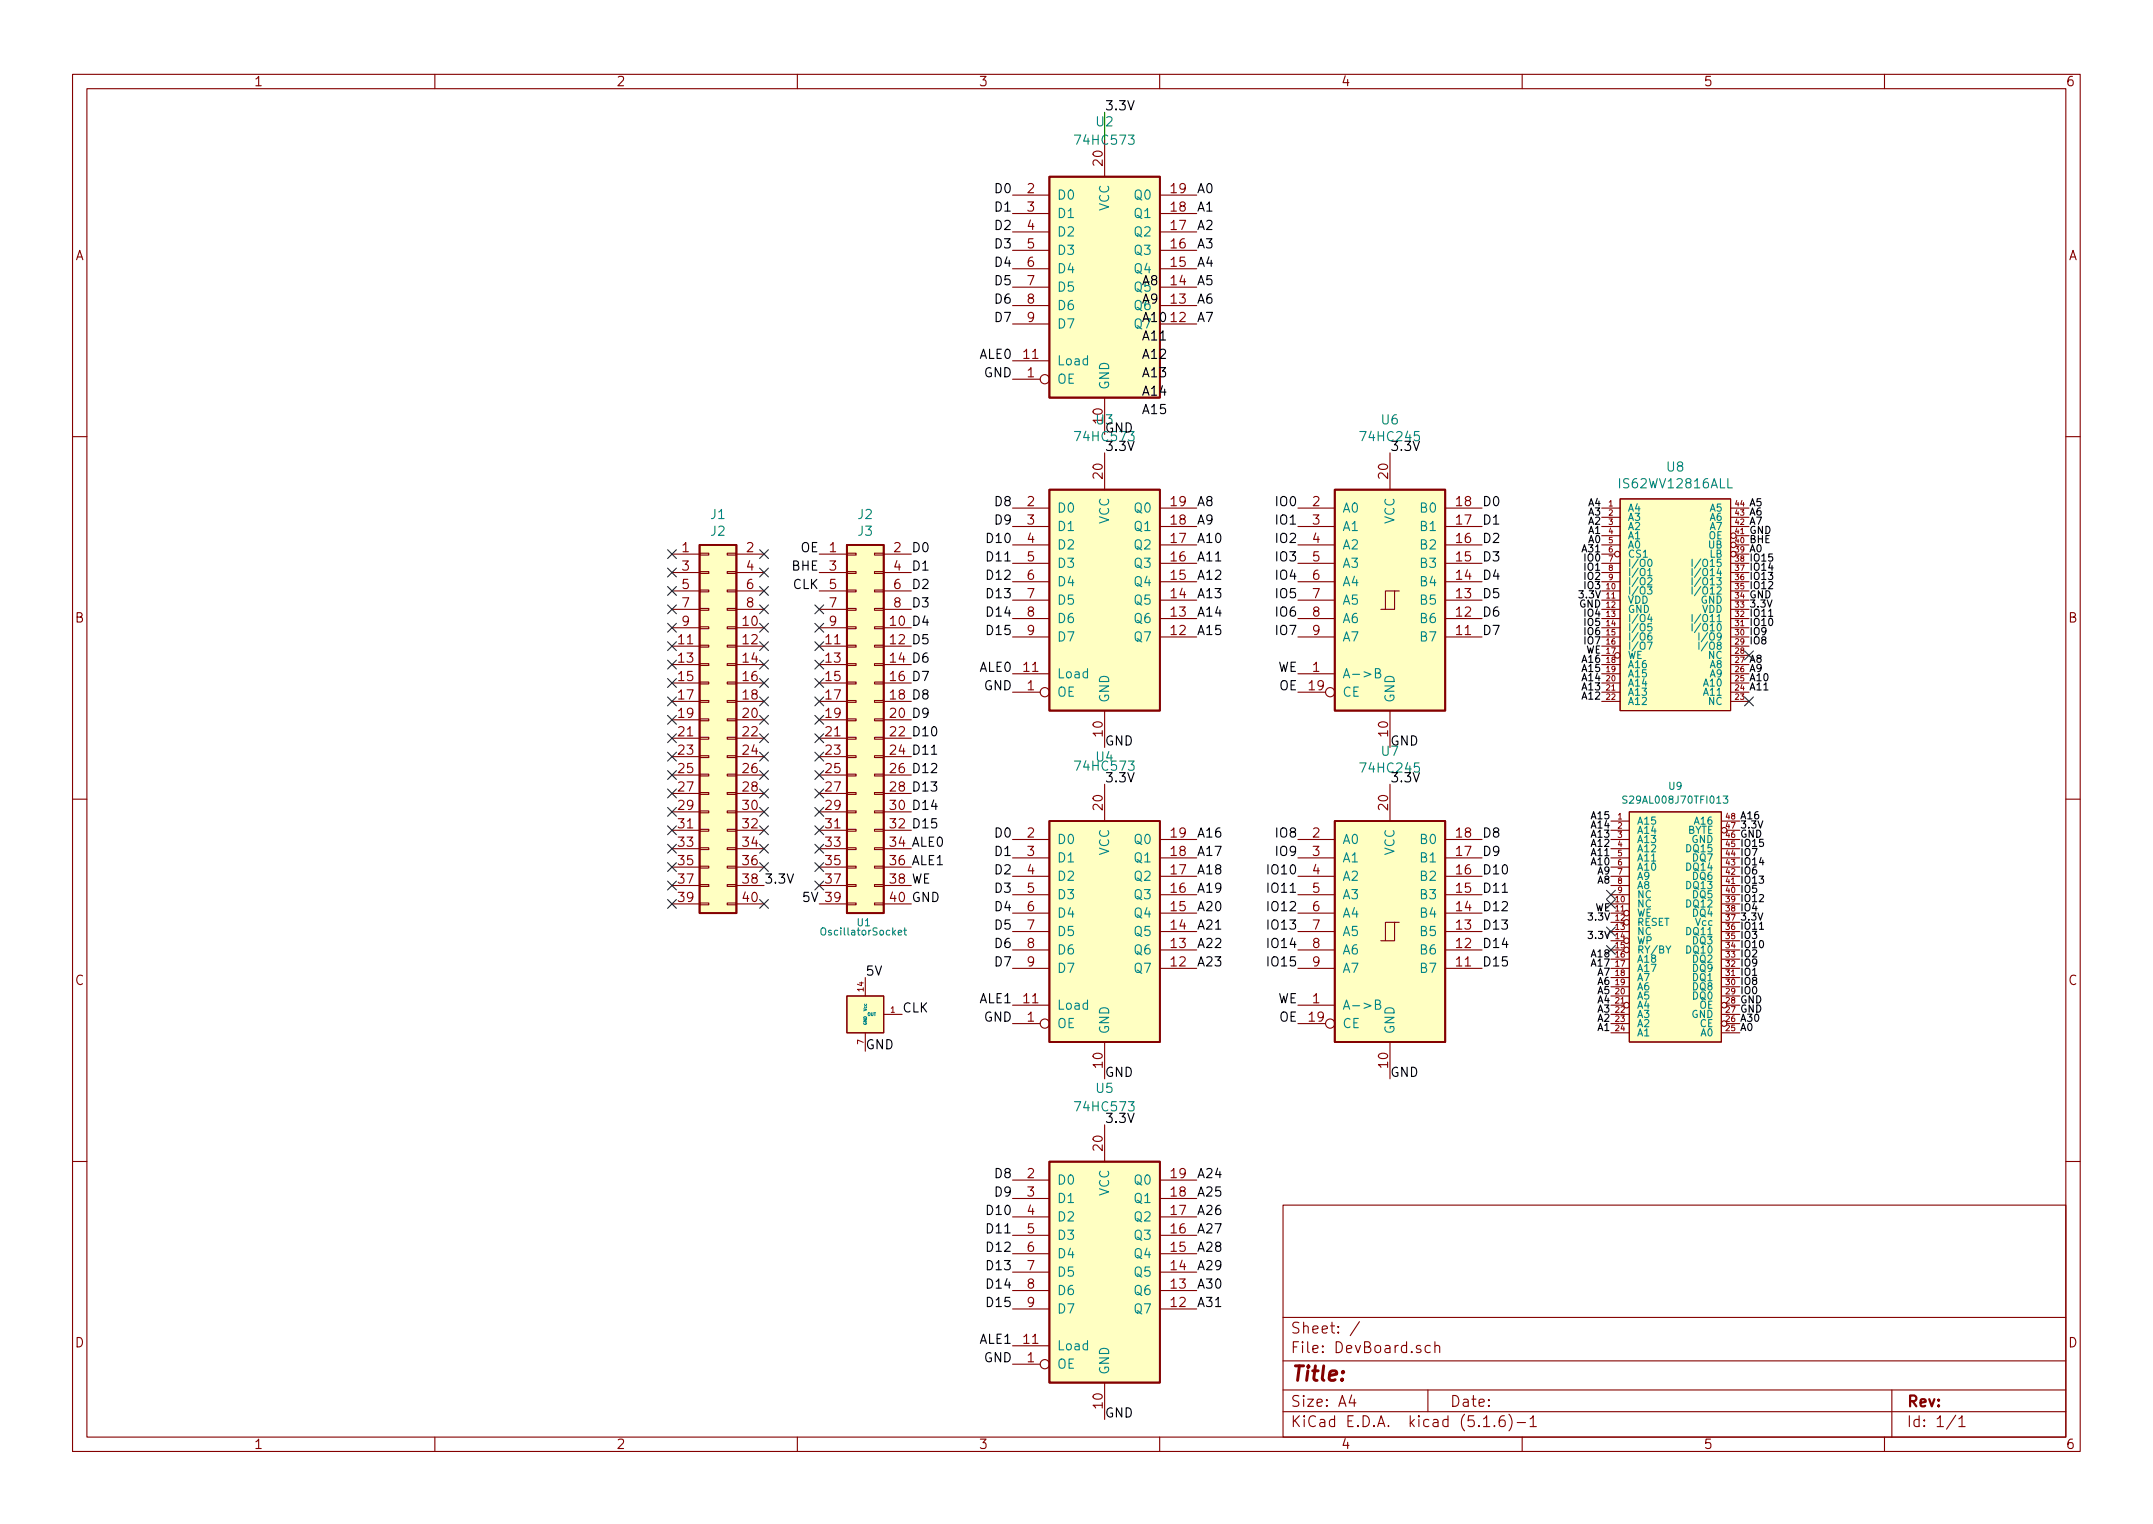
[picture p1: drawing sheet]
<svg xmlns="http://www.w3.org/2000/svg" width="297mm" height="210mm" viewBox="0 0 297 210" stroke-linecap="round" stroke-linejoin="round" font-family="sans-serif">
<g fill="none" stroke="#840000" stroke-width=".15">
<path d="M10 10.3h277v189.9h-277zM12 12.2h273v186.1h-273zM60 10.3v1.9M110 10.3v1.9M152.4 19.3v5.1M160 10.3v1.9M210 10.3v1.9M260 10.3v1.9M139.7 39.6h5.1M139.7 37.1h5.1M139.7 34.5h5.1M139.7 32h5.1"/>
<path d="M139.7 29.5h5.1M139.7 26.9h5.1M160 39.6h5.1M160 37.1h5.1M160 34.5h5.1M160 32h5.1M160 29.5h5.1M160 26.9h5.1M139.7 52.3h3.8M139.7 49.8h5.1M139.7 44.7h5.1M139.7 42.2h5.1"/>
<path d="M152.4 54.9v5M160 44.7h5.1M160 42.2h5.1M10 60.2h2M92.7 79h3.8M92.7 76.4h3.8M96.5 78.9h1.3v.2h-1.3zM96.5 76.3h1.3v.3h-1.3zM100.3 78.9h1.3v.2h-1.3zM100.3 76.3h1.3v.3h-1.3zM101.6 79h3.8M101.6 76.4h3.8"/>
<path d="M113 79h3.8M113 76.4h3.8M116.8 78.9h1.3v.2h-1.3zM116.8 76.3h1.3v.3h-1.3zM120.6 78.9h1.3v.2h-1.3zM120.6 76.3h1.3v.3h-1.3zM121.9 79h3.8M121.9 76.4h3.8M139.7 77.7h5.1M139.7 75.2h5.1M139.7 72.6h5.1M139.7 70.1h5.1"/>
<path d="M152.4 62.5v5.1M160 77.7h5.1M160 75.2h5.1M160 72.6h5.1M160 70.1h5.1M179.1 77.7h5M179.1 75.2h5M179.1 72.6h5M179.1 70.1h5M191.8 62.5v5.1M199.4 77.7h5.1M199.4 75.2h5.1"/>
<path d="M199.4 72.6h5.1M199.4 70.1h5.1M221 77.7h2.5M221 75.2h2.5M221 72.6h2.5M221 70.1h2.5M221 71.4h2.5M221 79h2.5M221 76.4h1.8M221 73.9h2.5M223.5 68.8h15.3v29.2h-15.3zM238.8 77.7h2.5"/>
<path d="M238.8 72.6h2.5M238.8 70.1h2.5M238.8 71.4h2.5M238.8 79h2.5M239.5 75.2h1.8M239.5 76.4h1.8M239.5 73.9h1.8M285 60.2h2M92.7 81.5h3.8M92.7 84.1h3.8M92.7 86.6h3.8M92.7 89.1h3.8"/>
<path d="M92.7 91.7h3.8M92.7 94.2h3.8M92.7 96.8h3.8M92.7 99.3h3.8M96.5 99.2h1.3v.2h-1.3zM96.5 96.6h1.3v.3h-1.3zM96.5 94.1h1.3v.3h-1.3zM96.5 91.6h1.3v.2h-1.3zM96.5 89h1.3v.3h-1.3zM96.5 86.5h1.3v.2h-1.3zM96.5 83.9h1.3v.3h-1.3zM96.5 81.4h1.3v.3h-1.3z"/>
<path d="M100.3 99.2h1.3v.2h-1.3zM100.3 96.6h1.3v.3h-1.3zM100.3 94.1h1.3v.3h-1.3zM100.3 91.6h1.3v.2h-1.3zM100.3 89h1.3v.3h-1.3zM100.3 86.5h1.3v.2h-1.3zM100.3 83.9h1.3v.3h-1.3zM100.3 81.4h1.3v.3h-1.3zM101.6 81.5h3.8M101.6 84.1h3.8M101.6 86.6h3.8M101.6 89.1h3.8"/>
<path d="M101.6 91.7h3.8M101.6 94.2h3.8M101.6 96.8h3.8M101.6 99.3h3.8M113 81.5h3.8M113 84.1h3.8M113 86.6h3.8M113 89.1h3.8M113 91.7h3.8M113 94.2h3.8M113 96.8h3.8M113 99.3h3.8"/>
<path d="M116.8 99.2h1.3v.2h-1.3zM116.8 96.6h1.3v.3h-1.3zM116.8 94.1h1.3v.3h-1.3zM116.8 91.6h1.3v.2h-1.3zM116.8 89h1.3v.3h-1.3zM116.8 86.5h1.3v.2h-1.3zM116.8 83.9h1.3v.3h-1.3zM116.8 81.4h1.3v.3h-1.3zM120.6 99.2h1.3v.2h-1.3zM120.6 96.6h1.3v.3h-1.3zM120.6 94.1h1.3v.3h-1.3zM120.6 91.6h1.3v.2h-1.3z"/>
<path d="M120.6 89h1.3v.3h-1.3zM120.6 86.5h1.3v.2h-1.3zM120.6 83.9h1.3v.3h-1.3zM120.6 81.4h1.3v.3h-1.3zM121.9 81.5h3.8M121.9 84.1h3.8M121.9 86.6h3.8M121.9 89.1h3.8M121.9 91.7h3.8M121.9 94.2h3.8M121.9 96.8h3.8M121.9 99.3h3.8"/>
<path d="M139.7 93h5.1M139.7 87.9h5.1M139.7 85.3h5.1M139.7 82.8h5.1M139.7 80.3h5.1M139.7 95.5h3.8M152.4 98v5.1M160 87.9h5.1M160 85.3h5.1M160 82.8h5.1M160 80.3h5.1M179.1 93h5"/>
<path d="M179.1 87.9h5M179.1 85.3h5M179.1 82.8h5M179.1 80.3h5M179.1 95.5h3.8M191.8 98v5.1M192.4 81.5h-1.3v2.6M193 81.5h-.6v2.6h-1.9M199.4 87.9h5.1M199.4 85.3h5.1M199.4 82.8h5.1M199.4 80.3h5.1"/>
<path d="M221 93h2.5M221 87.9h2.5M221 85.3h2.5M221 82.8h2.5M221 80.3h2.5M221 95.5h2.5M221 81.5h2.5M221 84.1h2.5M221 86.6h2.5M221 89.1h2.5M221 90.4h1.8M221 91.7h2.5"/>
<path d="M221 94.2h2.5M221 96.8h2.5M238.8 93h2.5M238.8 87.9h2.5M238.8 85.3h2.5M238.8 82.8h2.5M238.8 80.3h2.5M238.8 95.5h2.5M238.8 81.5h2.5M238.8 84.1h2.5M238.8 86.6h2.5M238.8 89.1h2.5"/>
<path d="M238.8 90.4h2.5M238.8 91.7h2.5M238.8 94.2h2.5M238.8 96.8h2.5M10 110.3h2M92.7 101.8h3.8M92.7 104.4h3.8M92.7 106.9h3.8M92.7 109.5h3.8M92.7 112h3.8M92.7 114.5h3.8M92.7 117.1h3.8"/>
<path d="M92.7 119.6h3.8M96.5 119.5h1.3v.3h-1.3zM96.5 117h1.3v.2h-1.3zM96.5 114.4h1.3v.3h-1.3zM96.5 111.9h1.3v.2h-1.3zM96.5 109.3h1.3v.3h-1.3zM96.5 106.8h1.3v.3h-1.3zM96.5 104.3h1.3v.2h-1.3zM96.5 101.7h1.3v.3h-1.3zM100.3 119.5h1.3v.3h-1.3zM100.3 117h1.3v.2h-1.3zM100.3 114.4h1.3v.3h-1.3z"/>
<path d="M100.3 111.9h1.3v.2h-1.3zM100.3 109.3h1.3v.3h-1.3zM100.3 106.8h1.3v.3h-1.3zM100.3 104.3h1.3v.2h-1.3zM100.3 101.7h1.3v.3h-1.3zM101.6 101.8h3.8M101.6 104.4h3.8M101.6 106.9h3.8M101.6 109.5h3.8M101.6 112h3.8M101.6 114.5h3.8M101.6 117.1h3.8"/>
<path d="M101.6 119.6h3.8M113 101.8h3.8M113 104.4h3.8M113 106.9h3.8M113 109.5h3.8M113 112h3.8M113 114.5h3.8M113 117.1h3.8M113 119.6h3.8M116.8 119.5h1.3v.3h-1.3zM116.8 117h1.3v.2h-1.3zM116.8 114.4h1.3v.3h-1.3z"/>
<path d="M116.8 111.9h1.3v.2h-1.3zM116.8 109.3h1.3v.3h-1.3zM116.8 106.8h1.3v.3h-1.3zM116.8 104.3h1.3v.2h-1.3zM116.8 101.7h1.3v.3h-1.3zM120.6 119.5h1.3v.3h-1.3zM120.6 117h1.3v.2h-1.3zM120.6 114.4h1.3v.3h-1.3zM120.6 111.9h1.3v.2h-1.3zM120.6 109.3h1.3v.3h-1.3zM120.6 106.8h1.3v.3h-1.3zM120.6 104.3h1.3v.2h-1.3z"/>
<path d="M120.6 101.7h1.3v.3h-1.3zM121.9 101.8h3.8M121.9 104.4h3.8M121.9 106.9h3.8M121.9 109.5h3.8M121.9 112h3.8M121.9 114.5h3.8M121.9 117.1h3.8M121.9 119.6h3.8M139.7 118.4h5.1M139.7 115.8h5.1M152.4 108.2v5.1"/>
<path d="M160 118.4h5.1M160 115.8h5.1M179.1 118.4h5M179.1 115.8h5M191.8 108.2v5.1M199.4 118.4h5.1M199.4 115.8h5.1M222.2 118.4h2.6M222.2 115.8h2.6M222.2 114.5h2.6M222.2 117.1h2.6M222.2 119.6h2.6"/>
<path d="M222.2 113.3h2.6M224.8 112h12.7v31.8h-12.7zM237.5 118.4h2.5M237.5 115.8h2.5M237.5 117.1h2.5M237.5 119.6h2.5M237.5 113.3h2.5M238.3 114.5h1.7M285 110.3h2M92.7 122.2h3.8M92.7 124.7h3.8M96.5 124.6h1.3v.2h-1.3z"/>
<path d="M96.5 122h1.3v.3h-1.3zM100.3 124.6h1.3v.2h-1.3zM100.3 122h1.3v.3h-1.3zM101.6 122.2h3.8M101.6 124.7h3.8M113 122.2h3.8M113 124.7h3.8M116.8 137.4h5.1v5.1h-5.1zM116.8 124.6h1.3v.2h-1.3zM116.8 122h1.3v.3h-1.3zM119.4 134.9v2.5M120.6 124.6h1.3v.2h-1.3z"/>
<path d="M120.6 122h1.3v.3h-1.3zM121.9 139.9h2.6M121.9 122.2h3.8M121.9 124.7h3.8M139.7 138.7h5.1M139.7 133.6h5.1M139.7 131.1h5.1M139.7 128.5h5.1M139.7 126h5.1M139.7 123.4h5.1M139.7 120.9h5.1M160 133.6h5.1"/>
<path d="M160 131.1h5.1M160 128.5h5.1M160 126h5.1M160 123.4h5.1M160 120.9h5.1M179.1 138.7h5M179.1 133.6h5M179.1 131.1h5M179.1 128.5h5M179.1 126h5M179.1 123.4h5M179.1 120.9h5"/>
<path d="M192.4 127.2h-1.3v2.6M193 127.2h-.6v2.6h-1.9M199.4 133.6h5.1M199.4 131.1h5.1M199.4 128.5h5.1M199.4 126h5.1M199.4 123.4h5.1M199.4 120.9h5.1M222.2 138.7h1.8M222.2 133.6h2.6M222.2 131.1h1.8M222.2 128.5h2.6"/>
<path d="M222.2 126h1.8M222.2 123.4h2.6M222.2 120.9h2.6M222.2 139.9h2.6M222.2 122.2h2.6M222.2 124.7h2.6M222.2 127.2h1.8M222.2 129.8h1.8M222.2 132.3h2.6M222.2 134.9h2.6M222.2 136.1h2.6M222.2 137.4h2.6"/>
<path d="M237.5 133.6h2.5M237.5 131.1h2.5M237.5 128.5h2.5M237.5 126h2.5M237.5 123.4h2.5M237.5 120.9h2.5M237.5 139.9h2.5M237.5 122.2h2.5M237.5 124.7h2.5M237.5 127.2h2.5M237.5 129.8h2.5M237.5 132.3h2.5"/>
<path d="M237.5 134.9h2.5M237.5 136.1h2.5M237.5 137.4h2.5M238.3 138.7h1.7M119.4 142.5v2.5M139.7 141.2h3.8M152.4 143.8v5M152.4 155.2v5.1M179.1 141.2h3.8M191.8 143.8v5M222.2 141.2h2.6M222.2 142.5h2.6"/>
<path d="M237.5 142.5h2.5M238.3 141.2h1.7M10 160.2h2M139.7 178h5.1M139.7 175.5h5.1M139.7 173h5.1M139.7 170.4h5.1M139.7 167.9h5.1M139.7 165.3h5.1M139.7 162.8h5.1M160 178h5.1M160 175.5h5.1"/>
<path d="M160 173h5.1M160 170.4h5.1M160 167.9h5.1M160 165.3h5.1M160 162.8h5.1M177 166.3h108v32h-108zM285 160.2h2M60 198.3v1.9M110 198.3v1.9M139.7 188.2h3.8M139.7 185.7h5.1M139.7 180.6h5.1"/>
<path d="M152.4 190.7v5.1M160 198.3v1.9M160 180.6h5.1M177 194.8h108M177 191.8h108M177 187.8h108M177 181.8h108M186.5 192.5l-.4 1h1M186.8 193v1M187.6 182.3l-1.3 2M197 191.8v3M197.3 185.7a.48 .48 0 0 0-.6 0l-.1 .2 .1 .6a.48 .48 0 0 0 .6 0"/>
<path d="M198 185.7a.41 .41 0 0 1 .6 .1v.8M198 185.1v1.5M204.7 196.8h.8M206.2 196.7v.1l-.1-.1h.1v.1M207.5 195.3a.59 .59 0 0 0-.7 .7l.1 .7a.49 .49 0 0 0 .7 0 .65 .65 0 0 0-.1-.7 .51 .51 0 0 0-.6 0l-.1 .2M208.2 195.1a1.71 1.71 0 0 1 0 2.3M209.3 196.3h1.2M210 198.3v1.9M211.1 195.8l.3-.3 .1-.2v1.5M211.1 196.8h.9M260 198.3v1.9M261 191.8v6.5"/>
<path d="M269.8 195.2l-1.2 2M270.3 195.8l.3-.3 .1-.2v1.5M270.3 196.8h.8"/>
<circle cx="144.1" cy="52.3" r=".63"/>
<circle cx="223.1" cy="76.4" r=".38"/>
<circle cx="239.1" cy="75.2" r=".38"/>
<circle cx="239.1" cy="73.9" r=".38"/>
<circle cx="239.1" cy="76.4" r=".38"/>
<circle cx="144.1" cy="95.5" r=".63"/>
<circle cx="183.5" cy="95.5" r=".63"/>
<circle cx="223.1" cy="90.4" r=".38"/>
<circle cx="237.9" cy="114.5" r=".38"/>
<circle cx="224.4" cy="131.1" r=".38"/>
<circle cx="224.4" cy="129.8" r=".38"/>
<circle cx="224.4" cy="138.7" r=".38"/>
<circle cx="224.4" cy="127.2" r=".38"/>
<circle cx="224.4" cy="126" r=".38"/>
<circle cx="237.9" cy="138.7" r=".38"/>
<circle cx="144.1" cy="141.2" r=".63"/>
<circle cx="183.5" cy="141.2" r=".63"/>
<circle cx="237.9" cy="141.2" r=".38"/>
<circle cx="144.1" cy="188.2" r=".63"/>
</g>
<g fill="#ffffc2" stroke="#ffffc2" stroke-width=".14">
<path d="M144.8 24.4h15.2v30.5h-15.2z"/>
<path d="M144.8 160.3h15.2v30.4h-15.2z"/>
<path d="M144.8 113.3h15.2v30.5h-15.2z"/>
<path d="M116.8 137.4h5.1v5.1h-5.1z"/>
<path d="M184.1 113.3h15.3v30.5h-15.3z"/>
<path d="M184.1 67.6h15.3v30.4h-15.3z"/>
<path d="M223.5 68.8h15.3v29.2h-15.3z"/>
<path d="M144.8 67.6h15.2v30.4h-15.2z"/>
<path d="M96.5 75.2h5.1v50.8h-5.1z"/>
<path d="M116.8 75.2h5.1v50.8h-5.1z"/>
<path d="M224.8 112h12.7v31.8h-12.7z"/>
</g>
<path d="M144.8 24.4h15.2v30.5h-15.2zM96.5 75.2h5.1v50.8h-5.1zM116.8 75.2h5.1v50.8h-5.1zM144.8 67.6h15.2v30.4h-15.2zM184.1 67.6h15.3v30.4h-15.3zM144.8 113.3h15.2v30.5h-15.2zM184.1 113.3h15.3v30.5h-15.3zM144.8 160.3h15.2v30.4h-15.2z" fill="none" stroke="#840000" stroke-width=".25"/>
<g fill="none" stroke="#008484" stroke-width=".15">
<path d="M152.6 57.2h.8l-.4 .5 .4 .1v.6l-.2 .1h-.4l-.2-.1M227.3 78.7l.3-.3v1M227.3 79.8l.4-.1 .2 .3-.6 .7h.6M227.3 79.4h.6M227.4 77.3l.2-.1a.53 .53 0 0 1 .3 .5 .53 .53 0 0 1-.3 .5l-.2-.2-.1-.2zM233.5 77.2v1M233.5 78.4v1M233.5 79.7v1M234.6 79.6l-.8 1.3M234.6 78.4l-.8 1.2M234.6 77.1l-.8 1.3M238.4 66v1.3h.6"/>
<path d="M189.8 92.9l.5-.1 .1-.3-.2-.3h-.4v1.3h.4l.3-.2a.36 .36 0 0 0-.3-.4M227.3 81h.6l-.3 .4 .3 .1v.4l-.2 .1-.4-.1M227.3 88.6h.6l-.4 1M227.6 84.7l-.3 .7h.6M227.8 87.3l-.3 .1a.63 .63 0 0 0 0 .9l.4-.1v-.3l-.2-.2h-.2l-.2 .2M227.8 85.1v.7M227.9 86h-.5l-.1 .5 .2-.1 .3 .1 .1 .4-.2 .1-.4-.1M233.5 81v1M233.5 84.8v1M233.5 86v1M234.4 87.3v1M234.4 88.6v1"/>
<path d="M234.6 86l-.8 1.3M234.6 84.7l-.8 1.3M234.6 80.9l-.8 1.3M235.6 88.5l-.9 1.3M235.6 87.3l-.9 1.2M235.9 88.7l.2-.1a.35 .35 0 0 1 .4 .3v.3a.35 .35 0 0 1-.4 .4l-.1-.1a.7 .7 0 0 1-.1-.8zM237.1 89l-.2-.2 .2-.2h.2l.2 .2-.1 .1-.3 .1-.2 .2v.2l.2 .2h.2l.2-.2v-.2l-.2-.2M224.5 109.9l-.4-.1-.2 .2 .1 .3 .4 .1 .1 .2-.2 .2h-.4M237.7 109.8h.7l-.4 .4 .4 .2-.1 .3-.1 .1-.5-.1M113.4 128.1l.1-.1a.32 .32 0 0 1 .4 .3v.6l-.2 .1a.35 .35 0 0 1-.4-.3v-.4zM123.9 128.7l.5-.1v-.2l-.3-.1-.2 .2 .1 .5h.4M124.7 128.3h.4"/>
<path d="M124.8 128v.9l.3 .1M189.8 138.6l.5-.1 .1-.3-.2-.2h-.4v1.2h.4l.3-.2a.36 .36 0 0 0-.3-.4M229.8 130.5l.4 .5 .3-.5"/>
</g>
<path d="M152.4 15.5v3.8" fill="none" stroke="#008400" stroke-width=".15"/>
<path d="M242.7 128.2h.6" fill="none" stroke="#000" stroke-width=".15"/>
<g fill="none" stroke="#000084" stroke-width=".15">
<path d="M92.1 78.4l1.2 1.2M92.1 75.8l1.2 1.3M93.3 78.4l-1.2 1.2M93.3 75.8l-1.2 1.3M104.8 75.8l1.2 1.3M104.8 78.4l1.2 1.2M106 75.8l-1.2 1.3M106 78.4l-1.2 1.2M92.1 96.2l1.2 1.2M92.1 98.7l1.2 1.2M92.1 80.9l1.2 1.2M92.1 93.6l1.2 1.2"/>
<path d="M92.1 91.1l1.2 1.2M92.1 88.5l1.2 1.3M92.1 86l1.2 1.2M92.1 83.5l1.2 1.2M93.3 88.5l-1.2 1.3M93.3 96.2l-1.2 1.2M93.3 98.7l-1.2 1.2M93.3 93.6l-1.2 1.2M93.3 91.1l-1.2 1.2M93.3 86l-1.2 1.2M93.3 83.5l-1.2 1.2M93.3 80.9l-1.2 1.2"/>
<path d="M104.8 98.7l1.2 1.2M104.8 96.2l1.2 1.2M104.8 80.9l1.2 1.2M104.8 83.5l1.2 1.2M104.8 86l1.2 1.2M104.8 93.6l1.2 1.2M104.8 91.1l1.2 1.2M104.8 88.5l1.2 1.3M106 91.1l-1.2 1.2M106 98.7l-1.2 1.2M106 96.2l-1.2 1.2M106 93.6l-1.2 1.2"/>
<path d="M106 88.5l-1.2 1.3M106 86l-1.2 1.2M106 80.9l-1.2 1.2M106 83.5l-1.2 1.2M112.4 83.5l1.2 1.2M112.4 86l1.2 1.2M112.4 88.5l1.2 1.3M112.4 91.1l1.2 1.2M112.4 93.6l1.2 1.2M112.4 96.2l1.2 1.2M112.4 98.7l1.2 1.2M113.6 83.5l-1.2 1.2"/>
<path d="M113.6 98.7l-1.2 1.2M113.6 96.2l-1.2 1.2M113.6 93.6l-1.2 1.2M113.6 91.1l-1.2 1.2M113.6 88.5l-1.2 1.3M113.6 86l-1.2 1.2M240.7 96.2l1.2 1.2M240.7 89.8l1.2 1.2M241.9 96.2l-1.2 1.2M241.9 89.8l-1.2 1.2M92.1 111.4l1.2 1.2M92.1 119l1.2 1.2"/>
<path d="M92.1 116.5l1.2 1.2M92.1 113.9l1.2 1.3M92.1 108.9l1.2 1.2M92.1 106.3l1.2 1.2M92.1 103.8l1.2 1.2M92.1 101.2l1.2 1.3M93.3 103.8l-1.2 1.2M93.3 119l-1.2 1.2M93.3 116.5l-1.2 1.2M93.3 113.9l-1.2 1.3M93.3 111.4l-1.2 1.2M93.3 108.9l-1.2 1.2"/>
<path d="M93.3 106.3l-1.2 1.2M93.3 101.2l-1.2 1.3M104.8 119l1.2 1.2M104.8 116.5l1.2 1.2M104.8 113.9l1.2 1.3M104.8 111.4l1.2 1.2M104.8 108.9l1.2 1.2M104.8 106.3l1.2 1.2M104.8 103.8l1.2 1.2M104.8 101.2l1.2 1.3M106 119l-1.2 1.2M106 116.5l-1.2 1.2"/>
<path d="M106 113.9l-1.2 1.3M106 111.4l-1.2 1.2M106 108.9l-1.2 1.2M106 106.3l-1.2 1.2M106 103.8l-1.2 1.2M106 101.2l-1.2 1.3M112.4 119l1.2 1.2M112.4 108.9l1.2 1.2M112.4 106.3l1.2 1.2M112.4 103.8l1.2 1.2M112.4 101.2l1.2 1.3M112.4 111.4l1.2 1.2"/>
<path d="M112.4 113.9l1.2 1.3M112.4 116.5l1.2 1.2M113.6 108.9l-1.2 1.2M113.6 106.3l-1.2 1.2M113.6 103.8l-1.2 1.2M113.6 101.2l-1.2 1.3M113.6 111.4l-1.2 1.2M113.6 113.9l-1.2 1.3M113.6 116.5l-1.2 1.2M113.6 119l-1.2 1.2M92.1 124.1l1.2 1.2M92.1 121.6l1.2 1.2"/>
<path d="M93.3 124.1l-1.2 1.2M93.3 121.6l-1.2 1.2M104.8 124.1l1.2 1.2M106 124.1l-1.2 1.2M112.4 121.6l1.2 1.2M113.6 121.6l-1.2 1.2M221.6 130.4l1.3 1.3M221.6 127.9l1.3 1.2M221.6 122.8l1.3 1.2M221.6 124.1l1.3 1.2M222.9 130.4l-1.3 1.3M222.9 127.9l-1.3 1.2"/>
<path d="M222.9 122.8l-1.3 1.2M222.9 124.1l-1.3 1.2"/>
</g>
<text font-size="2.8" fill="#840000" x="178" y="190.5">Title:</text>
<g font-size="2.1" fill="#840000">
<text x="178" y="184">Sheet: /</text>
<text x="178" y="186.7">File: DevBoard.sch</text>
<text x="178" y="196.9">KiCad E.D.A. kicad (5.1.6)-1</text>
<text x="178" y="194.1">Size: A4</text>
<text x="200" y="194.1">Date:</text>
<text x="263" y="194.1">Rev:</text>
<text x="263" y="196.9">Id: 1/1</text>
</g>
<g font-size="1.8" fill="#840000">
<text x="35" y="11.9">1</text>
<text x="85" y="11.9">2</text>
<text x="135" y="11.9">3</text>
<text x="185" y="11.9">4</text>
<text x="235" y="11.9">5</text>
<text x="285" y="11.9">6</text>
<text x="152.1" y="22.8" transform="rotate(-90 152.1 22.8)">20</text>
<text x="141.8" y="26.7">2</text>
<text x="141.8" y="29.2">3</text>
<text x="161.6" y="29.2">18</text>
<text x="161.6" y="26.7">19</text>
<text x="10.4" y="35.9">A</text>
<text x="141.8" y="31.7">4</text>
<text x="141.8" y="34.3">5</text>
<text x="161.6" y="34.3">16</text>
<text x="161.6" y="31.7">17</text>
<text x="285.4" y="35.9">A</text>
<text x="141.8" y="36.8">6</text>
<text x="141.8" y="39.4">7</text>
<text x="141.8" y="41.9">8</text>
<text x="161.6" y="41.9">13</text>
<text x="161.6" y="39.4">14</text>
<text x="161.6" y="36.8">15</text>
<text x="141.8" y="44.4">9</text>
<text x="161.6" y="44.4">12</text>
<text x="141.3" y="49.5">11</text>
<text x="141.8" y="52.1">1</text>
<text x="152.1" y="66" transform="rotate(-90 152.1 66)">20</text>
<text x="191.5" y="66" transform="rotate(-90 191.5 66)">20</text>
<text x="141.8" y="69.8">2</text>
<text x="161.6" y="69.8">19</text>
<text x="181.1" y="69.8">2</text>
<text x="201" y="69.8">18</text>
<text x="94.1" y="76.2">1</text>
<text x="103" y="76.2">2</text>
<text x="114.5" y="76.2">1</text>
<text x="123.3" y="76.2">2</text>
<text x="141.8" y="72.4">3</text>
<text x="141.8" y="74.9">4</text>
<text x="141.8" y="77.5">5</text>
<text x="161.6" y="77.5">16</text>
<text x="161.6" y="74.9">17</text>
<text x="161.6" y="72.4">18</text>
<text x="181.1" y="72.4">3</text>
<text x="181.1" y="74.9">4</text>
<text x="181.1" y="77.5">5</text>
<text x="201" y="77.5">15</text>
<text x="201" y="74.9">16</text>
<text x="201" y="72.4">17</text>
<text x="94.1" y="78.7">3</text>
<text x="94.1" y="81.3">5</text>
<text x="94.1" y="83.8">7</text>
<text x="103" y="78.7">4</text>
<text x="103" y="81.3">6</text>
<text x="103" y="83.8">8</text>
<text x="114.5" y="78.7">3</text>
<text x="114.5" y="81.3">5</text>
<text x="114.5" y="83.8">7</text>
<text x="123.3" y="78.7">4</text>
<text x="123.3" y="81.3">6</text>
<text x="123.3" y="83.8">8</text>
<text x="141.8" y="80">6</text>
<text x="141.8" y="82.5">7</text>
<text x="161.6" y="82.5">14</text>
<text x="161.6" y="80">15</text>
<text x="181.1" y="80">6</text>
<text x="181.1" y="82.5">7</text>
<text x="201" y="82.5">13</text>
<text x="201" y="80">14</text>
<text x="10.4" y="85.9">B</text>
<text x="93.6" y="88.9">11</text>
<text x="94.1" y="86.4">9</text>
<text x="102.5" y="86.4">10</text>
<text x="102.5" y="88.9">12</text>
<text x="114" y="88.9">11</text>
<text x="114.5" y="86.4">9</text>
<text x="141.8" y="85.1">8</text>
<text x="141.8" y="87.6">9</text>
<text x="161.6" y="87.6">12</text>
<text x="161.6" y="85.1">13</text>
<text x="181.1" y="85.1">8</text>
<text x="181.1" y="87.6">9</text>
<text x="201" y="87.6">11</text>
<text x="201" y="85.1">12</text>
<text x="285.4" y="85.9">B</text>
<text x="93.6" y="91.4">13</text>
<text x="93.6" y="94">15</text>
<text x="102.5" y="91.4">14</text>
<text x="102.5" y="94">16</text>
<text x="114" y="91.4">13</text>
<text x="114" y="94">15</text>
<text x="141.3" y="92.7">11</text>
<text x="141.8" y="95.2">1</text>
<text x="180.6" y="95.2">19</text>
<text x="181.1" y="92.7">1</text>
<text x="93.6" y="96.5">17</text>
<text x="93.6" y="99.1">19</text>
<text x="93.6" y="101.6">21</text>
<text x="102.5" y="96.5">18</text>
<text x="102.5" y="99.1">20</text>
<text x="102.5" y="101.6">22</text>
<text x="114" y="96.5">17</text>
<text x="114" y="99.1">19</text>
<text x="114" y="101.6">21</text>
<text x="152.1" y="101.5" transform="rotate(-90 152.1 101.5)">10</text>
<text x="191.5" y="101.5" transform="rotate(-90 191.5 101.5)">10</text>
<text x="93.6" y="104.1">23</text>
<text x="93.6" y="106.7">25</text>
<text x="102.5" y="104.1">24</text>
<text x="102.5" y="106.7">26</text>
<text x="114" y="104.1">23</text>
<text x="114" y="106.7">25</text>
<text x="93.6" y="109.2">27</text>
<text x="93.6" y="111.8">29</text>
<text x="102.5" y="109.2">28</text>
<text x="102.5" y="111.8">30</text>
<text x="114" y="109.2">27</text>
<text x="114" y="111.8">29</text>
<text x="152.1" y="111.7" transform="rotate(-90 152.1 111.7)">20</text>
<text x="191.5" y="111.7" transform="rotate(-90 191.5 111.7)">20</text>
<text x="93.6" y="114.3">31</text>
<text x="93.6" y="116.8">33</text>
<text x="93.6" y="119.4">35</text>
<text x="102.5" y="114.3">32</text>
<text x="102.5" y="116.8">34</text>
<text x="102.5" y="119.4">36</text>
<text x="114" y="114.3">31</text>
<text x="114" y="116.8">33</text>
<text x="114" y="119.4">35</text>
<text x="141.8" y="115.6">2</text>
<text x="141.8" y="118.1">3</text>
<text x="161.6" y="118.1">18</text>
<text x="161.6" y="115.6">19</text>
<text x="181.1" y="115.6">2</text>
<text x="181.1" y="118.1">3</text>
<text x="201" y="118.1">17</text>
<text x="201" y="115.6">18</text>
<text x="93.6" y="121.9">37</text>
<text x="93.6" y="124.5">39</text>
<text x="102.5" y="121.9">38</text>
<text x="102.5" y="124.5">40</text>
<text x="114" y="121.9">37</text>
<text x="141.8" y="120.6">4</text>
<text x="141.8" y="123.2">5</text>
<text x="141.8" y="125.7">6</text>
<text x="161.6" y="125.7">15</text>
<text x="161.6" y="123.2">16</text>
<text x="161.6" y="120.6">17</text>
<text x="181.1" y="120.6">4</text>
<text x="181.1" y="123.2">5</text>
<text x="181.1" y="125.7">6</text>
<text x="201" y="125.7">14</text>
<text x="201" y="123.2">15</text>
<text x="201" y="120.6">16</text>
<text x="141.8" y="128.3">7</text>
<text x="141.8" y="130.8">8</text>
<text x="161.6" y="130.8">13</text>
<text x="161.6" y="128.3">14</text>
<text x="181.1" y="128.3">7</text>
<text x="181.1" y="130.8">8</text>
<text x="201" y="130.8">12</text>
<text x="201" y="128.3">13</text>
<text x="10.4" y="135.9">C</text>
<text x="141.8" y="133.3">9</text>
<text x="161.6" y="133.3">12</text>
<text x="181.1" y="133.3">9</text>
<text x="201" y="133.3">11</text>
<text x="285.4" y="135.9">C</text>
<text x="141.3" y="138.4">11</text>
<text x="141.8" y="141">1</text>
<text x="180.6" y="141">19</text>
<text x="181.1" y="138.4">1</text>
<text x="152.1" y="147.3" transform="rotate(-90 152.1 147.3)">10</text>
<text x="191.5" y="147.3" transform="rotate(-90 191.5 147.3)">10</text>
<text x="152.1" y="158.7" transform="rotate(-90 152.1 158.7)">20</text>
<text x="141.8" y="162.6">2</text>
<text x="141.8" y="165.1">3</text>
<text x="141.8" y="167.6">4</text>
<text x="161.6" y="167.6">17</text>
<text x="161.6" y="165.1">18</text>
<text x="161.6" y="162.6">19</text>
<text x="141.8" y="170.2">5</text>
<text x="141.8" y="172.7">6</text>
<text x="161.6" y="172.7">15</text>
<text x="161.6" y="170.2">16</text>
<text x="141.8" y="175.3">7</text>
<text x="141.8" y="177.8">8</text>
<text x="161.6" y="177.8">13</text>
<text x="161.6" y="175.3">14</text>
<text x="10.4" y="185.9">D</text>
<text x="141.3" y="185.4">11</text>
<text x="141.8" y="180.3">9</text>
<text x="161.6" y="180.3">12</text>
<text x="285.4" y="185.9">D</text>
<text x="141.8" y="188">1</text>
<text x="152.1" y="194.3" transform="rotate(-90 152.1 194.3)">10</text>
<text x="35" y="199.9">1</text>
<text x="85" y="199.9">2</text>
<text x="135" y="199.9">3</text>
<text x="185" y="199.9">4</text>
<text x="235" y="199.9">5</text>
<text x="285" y="199.9">6</text>
</g>
<g font-size="1.8" fill="#008484">
<text x="151.3" y="17.4">U2</text>
<text x="148.7" y="20">74HC573</text>
<text x="145.8" y="27.6">D0</text>
<text x="153" y="29.1" transform="rotate(-90 153 29.1)">VCC</text>
<text x="156.6" y="27.6">Q0</text>
<text x="145.8" y="30.1">D1</text>
<text x="145.8" y="32.6">D2</text>
<text x="145.8" y="35.2">D3</text>
<text x="156.6" y="35.2">Q3</text>
<text x="156.6" y="32.6">Q2</text>
<text x="156.6" y="30.1">Q1</text>
<text x="145.8" y="37.7">D4</text>
<text x="145.8" y="40.3">D5</text>
<text x="156.6" y="40.3">Q5</text>
<text x="156.6" y="37.7">Q4</text>
<text x="145.8" y="42.8">D6</text>
<text x="145.8" y="45.3">D7</text>
<text x="156.6" y="42.8">Q6</text>
<text x="145.8" y="53">OE</text>
<text x="145.8" y="50.4">Load</text>
<text x="153" y="53.8" transform="rotate(-90 153 53.8)">GND</text>
<text x="152.1" y="58.4" transform="rotate(-90 152.1 58.4)">10</text>
<text x="190.7" y="58.6">U6</text>
<text x="148.7" y="60.9">74HC573</text>
<text x="188" y="60.9">74HC245</text>
<text x="230" y="65.1">U8</text>
<text x="98.1" y="71.6">J1</text>
<text x="118.4" y="71.6">J2</text>
<text x="145.8" y="70.7">D0</text>
<text x="156.6" y="70.7">Q0</text>
<text x="185.2" y="70.7">A0</text>
<text x="196.1" y="70.7">B0</text>
<text x="223.7" y="67.4">IS62WV12816ALL</text>
<text x="98.1" y="73.9">J2</text>
<text x="118.4" y="73.9">J3</text>
<text x="145.8" y="73.3">D1</text>
<text x="145.8" y="75.8">D2</text>
<text x="153" y="72.3" transform="rotate(-90 153 72.3)">VCC</text>
<text x="156.6" y="75.8">Q2</text>
<text x="156.6" y="73.3">Q1</text>
<text x="185.2" y="73.3">A1</text>
<text x="185.2" y="75.8">A2</text>
<text x="192.4" y="72.3" transform="rotate(-90 192.4 72.3)">VCC</text>
<text x="196.1" y="75.8">B2</text>
<text x="196.1" y="73.3">B1</text>
<text x="145.8" y="78.4">D3</text>
<text x="145.8" y="80.9">D4</text>
<text x="145.8" y="83.4">D5</text>
<text x="156.6" y="83.4">Q5</text>
<text x="156.6" y="80.9">Q4</text>
<text x="156.6" y="78.4">Q3</text>
<text x="185.2" y="78.4">A3</text>
<text x="185.2" y="80.9">A4</text>
<text x="185.2" y="83.4">A5</text>
<text x="196.1" y="83.4">B5</text>
<text x="196.1" y="80.9">B4</text>
<text x="196.1" y="78.4">B3</text>
<text x="145.8" y="86">D6</text>
<text x="145.8" y="88.5">D7</text>
<text x="156.6" y="88.5">Q7</text>
<text x="156.6" y="86">Q6</text>
<text x="185.2" y="86">A6</text>
<text x="185.2" y="88.5">A7</text>
<text x="196.1" y="88.5">B7</text>
<text x="196.1" y="86">B6</text>
<text x="145.8" y="93.6">Load</text>
<text x="185.2" y="93.6">A-&gt;B</text>
<text x="145.8" y="96.1">OE</text>
<text x="153" y="97" transform="rotate(-90 153 97)">GND</text>
<text x="185.2" y="96.1">CE</text>
<text x="192.4" y="97" transform="rotate(-90 192.4 97)">GND</text>
<text x="148.7" y="106.3">74HC573</text>
<text x="151.3" y="105.1">U4</text>
<text x="188" y="106.6">74HC245</text>
<text x="190.7" y="104.3">U7</text>
<text x="145.8" y="116.5">D0</text>
<text x="145.8" y="119">D1</text>
<text x="153" y="118" transform="rotate(-90 153 118)">VCC</text>
<text x="156.6" y="119">Q1</text>
<text x="156.6" y="116.5">Q0</text>
<text x="185.2" y="116.5">A0</text>
<text x="185.2" y="119">A1</text>
<text x="192.4" y="118" transform="rotate(-90 192.4 118)">VCC</text>
<text x="196.1" y="119">B1</text>
<text x="196.1" y="116.5">B0</text>
<text x="145.8" y="121.5">D2</text>
<text x="145.8" y="124.1">D3</text>
<text x="156.6" y="124.1">Q3</text>
<text x="156.6" y="121.5">Q2</text>
<text x="185.2" y="121.5">A2</text>
<text x="185.2" y="124.1">A3</text>
<text x="196.1" y="124.1">B3</text>
<text x="196.1" y="121.5">B2</text>
<text x="145.8" y="126.6">D4</text>
<text x="145.8" y="129.2">D5</text>
<text x="145.8" y="131.7">D6</text>
<text x="156.6" y="131.7">Q6</text>
<text x="156.6" y="129.2">Q5</text>
<text x="156.6" y="126.6">Q4</text>
<text x="185.2" y="126.6">A4</text>
<text x="185.2" y="129.2">A5</text>
<text x="185.2" y="131.7">A6</text>
<text x="196.1" y="131.7">B6</text>
<text x="196.1" y="129.2">B5</text>
<text x="196.1" y="126.6">B4</text>
<text x="145.8" y="134.2">D7</text>
<text x="156.6" y="134.2">Q7</text>
<text x="185.2" y="134.2">A7</text>
<text x="196.1" y="134.2">B7</text>
<text x="145.8" y="141.9">OE</text>
<text x="145.8" y="139.3">Load</text>
<text x="153" y="142.7" transform="rotate(-90 153 142.7)">GND</text>
<text x="185.2" y="139.3">A-&gt;B</text>
<text x="185.2" y="141.9">CE</text>
<text x="192.4" y="142.7" transform="rotate(-90 192.4 142.7)">GND</text>
<text x="148.7" y="153.3">74HC573</text>
<text x="151.3" y="150.8">U5</text>
<text x="145.8" y="163.4">D0</text>
<text x="145.8" y="166">D1</text>
<text x="153" y="165" transform="rotate(-90 153 165)">VCC</text>
<text x="156.6" y="166">Q1</text>
<text x="156.6" y="163.4">Q0</text>
<text x="145.8" y="168.5">D2</text>
<text x="145.8" y="171.1">D3</text>
<text x="145.8" y="173.6">D4</text>
<text x="156.6" y="173.6">Q4</text>
<text x="156.6" y="171.1">Q3</text>
<text x="156.6" y="168.5">Q2</text>
<text x="145.8" y="176.1">D5</text>
<text x="145.8" y="178.7">D6</text>
<text x="156.6" y="178.7">Q6</text>
<text x="156.6" y="176.1">Q5</text>
<text x="145.8" y="181.2">D7</text>
<text x="156.6" y="181.2">Q7</text>
<text x="145.8" y="188.8">OE</text>
<text x="145.8" y="186.3">Load</text>
<text x="153" y="189.7" transform="rotate(-90 153 189.7)">GND</text>
</g>
<g font-size="1.8">
<text x="152.4" y="15.2">3.3V</text>
<text x="137.4" y="26.7">D0</text>
<text x="137.4" y="29.2">D1</text>
<text x="165.1" y="26.7">A0</text>
<text x="165.1" y="29.2">A1</text>
<text x="137.4" y="31.7">D2</text>
<text x="137.4" y="34.3">D3</text>
<text x="165.1" y="31.7">A2</text>
<text x="165.1" y="34.3">A3</text>
<text x="137.4" y="36.8">D4</text>
<text x="137.4" y="39.4">D5</text>
<text x="137.4" y="41.9">D6</text>
<text x="157.5" y="41.9">A9</text>
<text x="157.5" y="39.4">A8</text>
<text x="165.1" y="36.8">A4</text>
<text x="165.1" y="39.4">A5</text>
<text x="165.1" y="41.9">A6</text>
<text x="137.4" y="44.4">D7</text>
<text x="156.6" y="45.3">Q7</text>
<text x="157.5" y="44.4">A10</text>
<text x="157.5" y="47">A11</text>
<text x="165.1" y="44.4">A7</text>
<text x="135.2" y="49.5">ALE0</text>
<text x="135.8" y="52.1">GND</text>
<text x="157.5" y="52.1">A13</text>
<text x="157.5" y="49.5">A12</text>
<text x="152.4" y="59.7">GND</text>
<text x="157.5" y="57.1">A15</text>
<text x="157.5" y="54.6">A14</text>
<text x="152.4" y="62.2">3.3V</text>
<text x="191.8" y="62.2">3.3V</text>
<text x="137.4" y="69.8">D8</text>
<text x="165.1" y="69.8">A8</text>
<text x="176.2" y="69.8">IO0</text>
<text x="204.5" y="69.8">D0</text>
<text x="110.5" y="76.2">OE</text>
<text x="125.7" y="76.2">D0</text>
<text x="136.4" y="74.9">D10</text>
<text x="136.4" y="77.5">D11</text>
<text x="137.4" y="72.4">D9</text>
<text x="165.1" y="77.5">A11</text>
<text x="165.1" y="72.4">A9</text>
<text x="165.1" y="74.9">A10</text>
<text x="176.2" y="77.5">IO3</text>
<text x="176.2" y="74.9">IO2</text>
<text x="176.2" y="72.4">IO1</text>
<text x="204.5" y="74.9">D2</text>
<text x="204.5" y="72.4">D1</text>
<text x="204.5" y="77.5">D3</text>
<text x="109.3" y="78.7">BHE</text>
<text x="109.4" y="81.3">CLK</text>
<text x="125.7" y="78.7">D1</text>
<text x="125.7" y="81.3">D2</text>
<text x="125.7" y="83.8">D3</text>
<text x="136.4" y="80">D12</text>
<text x="136.4" y="82.5">D13</text>
<text x="165.1" y="80">A12</text>
<text x="165.1" y="82.5">A13</text>
<text x="176.2" y="82.5">IO5</text>
<text x="176.2" y="80">IO4</text>
<text x="204.5" y="82.5">D5</text>
<text x="204.5" y="80">D4</text>
<text x="122.9" y="86.4">10 D4</text>
<text x="122.9" y="88.9">12 D5</text>
<text x="136.4" y="85.1">D14</text>
<text x="136.4" y="87.6">D15</text>
<text x="165.1" y="85.1">A14</text>
<text x="165.1" y="87.6">A15</text>
<text x="176.2" y="87.6">IO7</text>
<text x="176.2" y="85.1">IO6</text>
<text x="204.5" y="85.1">D6</text>
<text x="204.5" y="87.6">D7</text>
<text x="122.9" y="91.4">14 D6</text>
<text x="122.9" y="94">16 D7</text>
<text x="135.2" y="92.7">ALE0</text>
<text x="135.8" y="95.2">GND</text>
<text x="176.2" y="92.7">WE</text>
<text x="176.5" y="95.2">OE</text>
<text x="122.9" y="96.5">18 D8</text>
<text x="122.9" y="99.1">20 D9</text>
<text x="122.9" y="101.6">22 D10</text>
<text x="122.9" y="104.1">24 D11</text>
<text x="122.9" y="106.7">26 D12</text>
<text x="152.4" y="107.9">3.3V</text>
<text x="152.4" y="102.9">GND</text>
<text x="191.8" y="102.9">GND</text>
<text x="191.8" y="107.9">3.3V</text>
<text x="122.9" y="109.2">28 D13</text>
<text x="122.9" y="111.8">30 D14</text>
<text x="122.9" y="114.3">32 D15</text>
<text x="122.9" y="116.8">34 ALE0</text>
<text x="122.9" y="119.4">36 ALE1</text>
<text x="137.4" y="115.6">D0</text>
<text x="137.4" y="118.1">D1</text>
<text x="165.1" y="115.6">A16</text>
<text x="165.1" y="118.1">A17</text>
<text x="176.2" y="115.6">IO8</text>
<text x="176.2" y="118.1">IO9</text>
<text x="204.5" y="118.1">D9</text>
<text x="204.5" y="115.6">D8</text>
<text x="105.4" y="121.9">3.3V</text>
<text x="110.9" y="124.5">5V 39</text>
<text x="122.9" y="121.9">38 WE</text>
<text x="122.9" y="124.5">40 GND</text>
<text x="137.4" y="123.2">D3</text>
<text x="137.4" y="120.6">D2</text>
<text x="137.4" y="125.7">D4</text>
<text x="165.1" y="120.6">A18</text>
<text x="165.1" y="123.2">A19</text>
<text x="165.1" y="125.7">A20</text>
<text x="175.2" y="125.7">IO12</text>
<text x="175.2" y="123.2">IO11</text>
<text x="175.2" y="120.6">IO10</text>
<text x="204.5" y="125.7">D12</text>
<text x="204.5" y="123.2">D11</text>
<text x="204.5" y="120.6">D10</text>
<text x="137.4" y="128.3">D5</text>
<text x="137.4" y="130.8">D6</text>
<text x="165.1" y="128.3">A21</text>
<text x="165.1" y="130.8">A22</text>
<text x="175.2" y="130.8">IO14</text>
<text x="175.2" y="128.3">IO13</text>
<text x="204.5" y="130.8">D14</text>
<text x="204.5" y="128.3">D13</text>
<text x="119.4" y="134.6">5V</text>
<text x="137.4" y="133.3">D7</text>
<text x="165.1" y="133.3">A23</text>
<text x="175.2" y="133.3">IO15</text>
<text x="204.5" y="133.3">D15</text>
<text x="124.5" y="139.7">CLK</text>
<text x="135.2" y="138.4">ALE1</text>
<text x="135.8" y="141">GND</text>
<text x="176.2" y="138.4">WE</text>
<text x="176.5" y="141">OE</text>
<text x="119.4" y="144.8">GND</text>
<text x="152.4" y="148.6">GND</text>
<text x="191.8" y="148.6">GND</text>
<text x="152.4" y="154.9">3.3V</text>
<text x="136.4" y="167.6">D10</text>
<text x="137.4" y="162.6">D8</text>
<text x="137.4" y="165.1">D9</text>
<text x="165.1" y="167.6">A26</text>
<text x="165.1" y="165.1">A25</text>
<text x="165.1" y="162.6">A24</text>
<text x="136.4" y="170.2">D11</text>
<text x="136.4" y="172.7">D12</text>
<text x="165.1" y="172.7">A28</text>
<text x="165.1" y="170.2">A27</text>
<text x="136.4" y="175.3">D13</text>
<text x="136.4" y="177.8">D14</text>
<text x="165.1" y="177.8">A30</text>
<text x="165.1" y="175.3">A29</text>
<text x="135.2" y="185.4">ALE1</text>
<text x="136.4" y="180.3">D15</text>
<text x="165.1" y="180.3">A31</text>
<text x="135.8" y="188">GND</text>
<text x="152.4" y="195.6">GND</text>
</g>
<g font-size="1.4">
<text x="219.2" y="69.8">A4</text>
<text x="219.2" y="71.1">A3</text>
<text x="241.3" y="69.8">A5</text>
<text x="241.3" y="71.1">A6</text>
<text x="218.4" y="76.2">A31</text>
<text x="218.7" y="77.5">IO0</text>
<text x="219.2" y="74.9">A0</text>
<text x="219.2" y="72.4">A2</text>
<text x="219.2" y="73.7">A1</text>
<text x="241.3" y="77.5">IO15</text>
<text x="241.3" y="72.4">A7</text>
<text x="241.3" y="76.2">A0</text>
<text x="241.3" y="74.9">BHE</text>
<text x="241.3" y="73.7">GND</text>
<text x="217.9" y="83.8">GND</text>
<text x="218.1" y="82.5">3.3V</text>
<text x="218.7" y="81.3">IO3</text>
<text x="218.7" y="80">IO2</text>
<text x="218.7" y="78.7">IO1</text>
<text x="241.3" y="80">IO13</text>
<text x="241.3" y="81.3">IO12</text>
<text x="241.3" y="78.7">IO14</text>
<text x="241.3" y="82.5">GND</text>
<text x="241.3" y="83.8">3.3V</text>
<text x="218.7" y="88.9">IO7</text>
<text x="218.7" y="87.6">IO6</text>
<text x="218.7" y="86.4">IO5</text>
<text x="218.7" y="85.1">IO4</text>
<text x="241.3" y="85.1">IO11</text>
<text x="241.3" y="86.4">IO10</text>
<text x="241.3" y="87.6">IO9</text>
<text x="241.3" y="88.9">IO8</text>
<text x="218.4" y="92.7">A15</text>
<text x="218.4" y="94">A14</text>
<text x="218.4" y="95.2">A13</text>
<text x="218.4" y="91.4">A16</text>
<text x="218.7" y="90.2">WE</text>
<text x="241.3" y="95.2">A11</text>
<text x="241.3" y="94">A10</text>
<text x="241.3" y="92.7">A9</text>
<text x="241.3" y="91.4">A8</text>
<text x="218.4" y="96.5">A12</text>
<text x="219.7" y="113">A15</text>
<text x="240" y="113">A16</text>
<text x="219.7" y="114.3">A14</text>
<text x="219.7" y="115.6">A13</text>
<text x="219.7" y="116.8">A12</text>
<text x="219.7" y="118.1">A11</text>
<text x="219.7" y="119.4">A10</text>
<text x="240" y="115.6">GND</text>
<text x="240" y="114.3">3.3V</text>
<text x="240" y="116.8">IO15</text>
<text x="240" y="118.1">IO7</text>
<text x="240" y="119.4">IO14</text>
<text x="220" y="125.7">WE</text>
<text x="220.5" y="120.6">A9</text>
<text x="220.5" y="121.9">A8</text>
<text x="240" y="121.9">IO13</text>
<text x="240" y="123.2">IO5</text>
<text x="240" y="124.5">IO12</text>
<text x="240" y="125.7">IO4</text>
<text x="240" y="120.6">IO6</text>
<text x="219.4" y="129.5">3.3V</text>
<text x="219.4" y="127">3.3V</text>
<text x="240" y="128.3">IO11</text>
<text x="240" y="129.5">IO3</text>
<text x="240" y="130.8">IO10</text>
<text x="240" y="127">3.3V</text>
<text x="219.7" y="132.1">A18</text>
<text x="219.7" y="133.3">A17</text>
<text x="220.5" y="134.6">A7</text>
<text x="220.5" y="135.9">A6</text>
<text x="220.5" y="137.2">A5</text>
<text x="240" y="134.6">IO1</text>
<text x="240" y="132.1">IO2</text>
<text x="240" y="133.3">IO9</text>
<text x="240" y="135.9">IO8</text>
<text x="240" y="137.2">IO0</text>
<text x="220.5" y="141">A2</text>
<text x="220.5" y="138.4">A4</text>
<text x="220.5" y="139.7">A3</text>
<text x="220.5" y="142.2">A1</text>
<text x="240" y="139.7">GND</text>
<text x="240" y="138.4">GND</text>
<text x="240" y="141">A30</text>
<text x="240" y="142.2">A0</text>
</g>
<g font-size="1.4" fill="#008484">
<text x="224.5" y="70.6">A4</text>
<text x="224.5" y="71.9">A3</text>
<text x="236" y="71.9">A6</text>
<text x="236" y="70.6">A5</text>
<text x="224.5" y="73.1">A2</text>
<text x="224.5" y="74.4">A1</text>
<text x="224.5" y="75.7">A0</text>
<text x="224.5" y="76.9">CS1</text>
<text x="235.8" y="75.7">UB</text>
<text x="235.8" y="74.4">OE</text>
<text x="235.9" y="76.9">LB</text>
<text x="236" y="73.1">A7</text>
<text x="224.5" y="82">I/O3</text>
<text x="224.5" y="83.3">VDD</text>
<text x="224.5" y="78.2">I/O0</text>
<text x="224.5" y="79.5">I/O1</text>
<text x="224.5" y="80.7">I/O2</text>
<text x="234.4" y="82">I/O12</text>
<text x="234.4" y="80.7">I/O13</text>
<text x="234.4" y="79.5">I/O14</text>
<text x="234.4" y="78.2">I/O15</text>
<text x="234.7" y="83.3">GND</text>
<text x="224.5" y="84.6">GND</text>
<text x="224.5" y="85.8">I/O4</text>
<text x="224.5" y="87.1">I/O5</text>
<text x="224.5" y="88.4">I/O6</text>
<text x="224.5" y="89.6">I/O7</text>
<text x="234.4" y="87.1">I/O10</text>
<text x="234.4" y="85.8">I/O11</text>
<text x="234.8" y="84.6">VDD</text>
<text x="235.1" y="88.4">I/O9</text>
<text x="224.5" y="90.9">WE</text>
<text x="224.5" y="92.2">A16</text>
<text x="224.5" y="93.4">A15</text>
<text x="224.5" y="94.7">A14</text>
<text x="224.5" y="96">A13</text>
<text x="235.2" y="96">A11</text>
<text x="235.2" y="94.7">A10</text>
<text x="235.8" y="90.9">NC</text>
<text x="236" y="93.4">A9</text>
<text x="236" y="92.2">A8</text>
<text x="224.5" y="97.3">A12</text>
<text x="235.8" y="97.3">NC</text>
<text x="224.5" y="110.9">S29AL008J70TFI013</text>
<text x="225.8" y="113.8">A15</text>
<text x="230.3" y="109">U9</text>
<text x="233.9" y="113.8">A16</text>
<text x="225.8" y="115">A14</text>
<text x="225.8" y="116.3">A13</text>
<text x="225.8" y="117.6">A12</text>
<text x="225.8" y="118.8">A11</text>
<text x="232.8" y="115">BYTE</text>
<text x="232.9" y="117.6">DQ15</text>
<text x="233.4" y="116.3">GND</text>
<text x="233.6" y="118.8">DQ7</text>
<text x="225.8" y="125.2">NC</text>
<text x="225.8" y="120.1">A10</text>
<text x="225.8" y="121.4">A9</text>
<text x="225.8" y="122.7">A8</text>
<text x="225.8" y="123.9">NC</text>
<text x="232.9" y="125.2">DQ12</text>
<text x="232.9" y="122.7">DQ13</text>
<text x="232.9" y="120.1">DQ14</text>
<text x="233.6" y="123.9">DQ5</text>
<text x="233.6" y="121.4">DQ6</text>
<text x="113.7" y="129.1">OscillatorSocket</text>
<text x="118.3" y="127.8">U1</text>
<text x="225.8" y="126.5">WE</text>
<text x="225.8" y="127.7">RESET</text>
<text x="225.8" y="129">NC</text>
<text x="225.8" y="130.3">WP</text>
<text x="225.8" y="131.5">RY/BY</text>
<text x="232.9" y="131.5">DQ10</text>
<text x="232.9" y="129">DQ11</text>
<text x="233.6" y="130.3">DQ3</text>
<text x="233.6" y="126.5">DQ4</text>
<text x="234" y="127.7">Vcc</text>
<text x="225.8" y="132.8">A18</text>
<text x="225.8" y="134.1">A17</text>
<text x="225.8" y="135.4">A7</text>
<text x="225.8" y="136.6">A6</text>
<text x="225.8" y="137.9">A5</text>
<text x="233.6" y="137.9">DQ0</text>
<text x="233.6" y="136.6">DQ8</text>
<text x="233.6" y="135.4">DQ1</text>
<text x="233.6" y="134.1">DQ9</text>
<text x="233.6" y="132.8">DQ2</text>
<text x="225.8" y="139.2">A4</text>
<text x="225.8" y="140.4">A3</text>
<text x="225.8" y="141.7">A2</text>
<text x="225.8" y="143">A1</text>
<text x="233.4" y="140.4">GND</text>
<text x="234.5" y="139.2">OE</text>
<text x="234.6" y="141.7">CE</text>
<text x="234.7" y="143">A0</text>
</g>
<g font-size="1.1" fill="#840000">
<text x="222" y="69.9">1</text>
<text x="222" y="71.1">2</text>
<text x="239.4" y="71.1">43</text>
<text x="239.4" y="69.9">44</text>
<text x="222" y="72.4">3</text>
<text x="222" y="73.7">4</text>
<text x="222" y="74.9">5</text>
<text x="222" y="76.2">6</text>
<text x="222" y="77.5">7</text>
<text x="239.4" y="77.5">38</text>
<text x="239.4" y="76.2">39</text>
<text x="239.4" y="74.9">40</text>
<text x="239.4" y="73.7">41</text>
<text x="239.4" y="72.4">42</text>
<text x="221.7" y="81.3">10</text>
<text x="221.7" y="82.6">11</text>
<text x="221.7" y="83.8">12</text>
<text x="222" y="78.8">8</text>
<text x="222" y="80">9</text>
<text x="239.4" y="83.8">33</text>
<text x="239.4" y="82.6">34</text>
<text x="239.4" y="81.3">35</text>
<text x="239.4" y="80">36</text>
<text x="239.4" y="78.8">37</text>
<text x="221.7" y="85.1">13</text>
<text x="221.7" y="86.4">14</text>
<text x="221.7" y="87.6">15</text>
<text x="221.7" y="88.9">16</text>
<text x="239.4" y="88.9">29</text>
<text x="239.4" y="87.6">30</text>
<text x="239.4" y="86.4">31</text>
<text x="239.4" y="85.1">32</text>
<text x="221.7" y="90.2">17</text>
<text x="221.7" y="91.5">18</text>
<text x="221.7" y="92.7">19</text>
<text x="221.7" y="94">20</text>
<text x="221.7" y="95.3">21</text>
<text x="239.4" y="95.3">24</text>
<text x="239.4" y="94">25</text>
<text x="239.4" y="92.7">26</text>
<text x="239.4" y="91.5">27</text>
<text x="239.4" y="90.2">28</text>
<text x="221.7" y="96.5">22</text>
<text x="239.4" y="96.5">23</text>
<text x="223.2" y="113">1</text>
<text x="238.2" y="113">48</text>
<text x="223.2" y="114.3">2</text>
<text x="223.2" y="115.6">3</text>
<text x="223.2" y="116.9">4</text>
<text x="223.2" y="118.1">5</text>
<text x="223.2" y="119.4">6</text>
<text x="238.2" y="119.4">43</text>
<text x="238.2" y="118.1">44</text>
<text x="238.2" y="116.9">45</text>
<text x="238.2" y="115.6">46</text>
<text x="238.2" y="114.3">47</text>
<text x="222.9" y="124.5">10</text>
<text x="222.9" y="125.7">11</text>
<text x="223.2" y="120.7">7</text>
<text x="223.2" y="121.9">8</text>
<text x="223.2" y="123.2">9</text>
<text x="238.2" y="125.7">38</text>
<text x="238.2" y="124.5">39</text>
<text x="238.2" y="123.2">40</text>
<text x="238.2" y="121.9">41</text>
<text x="238.2" y="120.7">42</text>
<text x="222.9" y="127">12</text>
<text x="222.9" y="128.3">13</text>
<text x="222.9" y="129.6">14</text>
<text x="222.9" y="130.8">15</text>
<text x="238.2" y="130.8">34</text>
<text x="238.2" y="129.6">35</text>
<text x="238.2" y="128.3">36</text>
<text x="238.2" y="127">37</text>
<text x="119.2" y="136.7" transform="rotate(-90 119.2 136.7)">14</text>
<text x="222.9" y="132.1">16</text>
<text x="222.9" y="133.4">17</text>
<text x="222.9" y="134.6">18</text>
<text x="222.9" y="135.9">19</text>
<text x="222.9" y="137.2">20</text>
<text x="238.2" y="137.2">29</text>
<text x="238.2" y="135.9">30</text>
<text x="238.2" y="134.6">31</text>
<text x="238.2" y="133.4">32</text>
<text x="238.2" y="132.1">33</text>
<text x="122.9" y="139.7">1</text>
<text x="222.9" y="138.4">21</text>
<text x="222.9" y="139.7">22</text>
<text x="222.9" y="141">23</text>
<text x="222.9" y="142.3">24</text>
<text x="238.2" y="142.3">25</text>
<text x="238.2" y="141">26</text>
<text x="238.2" y="139.7">27</text>
<text x="238.2" y="138.4">28</text>
<text x="119.2" y="144.1" transform="rotate(-90 119.2 144.1)">7</text>
</g>
<g font-size=".6" fill="#008484">
<text x="119.6" y="141.5" transform="rotate(-90 119.6 141.5)">GND</text>
<text x="119.6" y="139.4" transform="rotate(-90 119.6 139.4)">Vcc</text>
<text x="119.7" y="140.2">OUT</text>
</g>
</svg>
